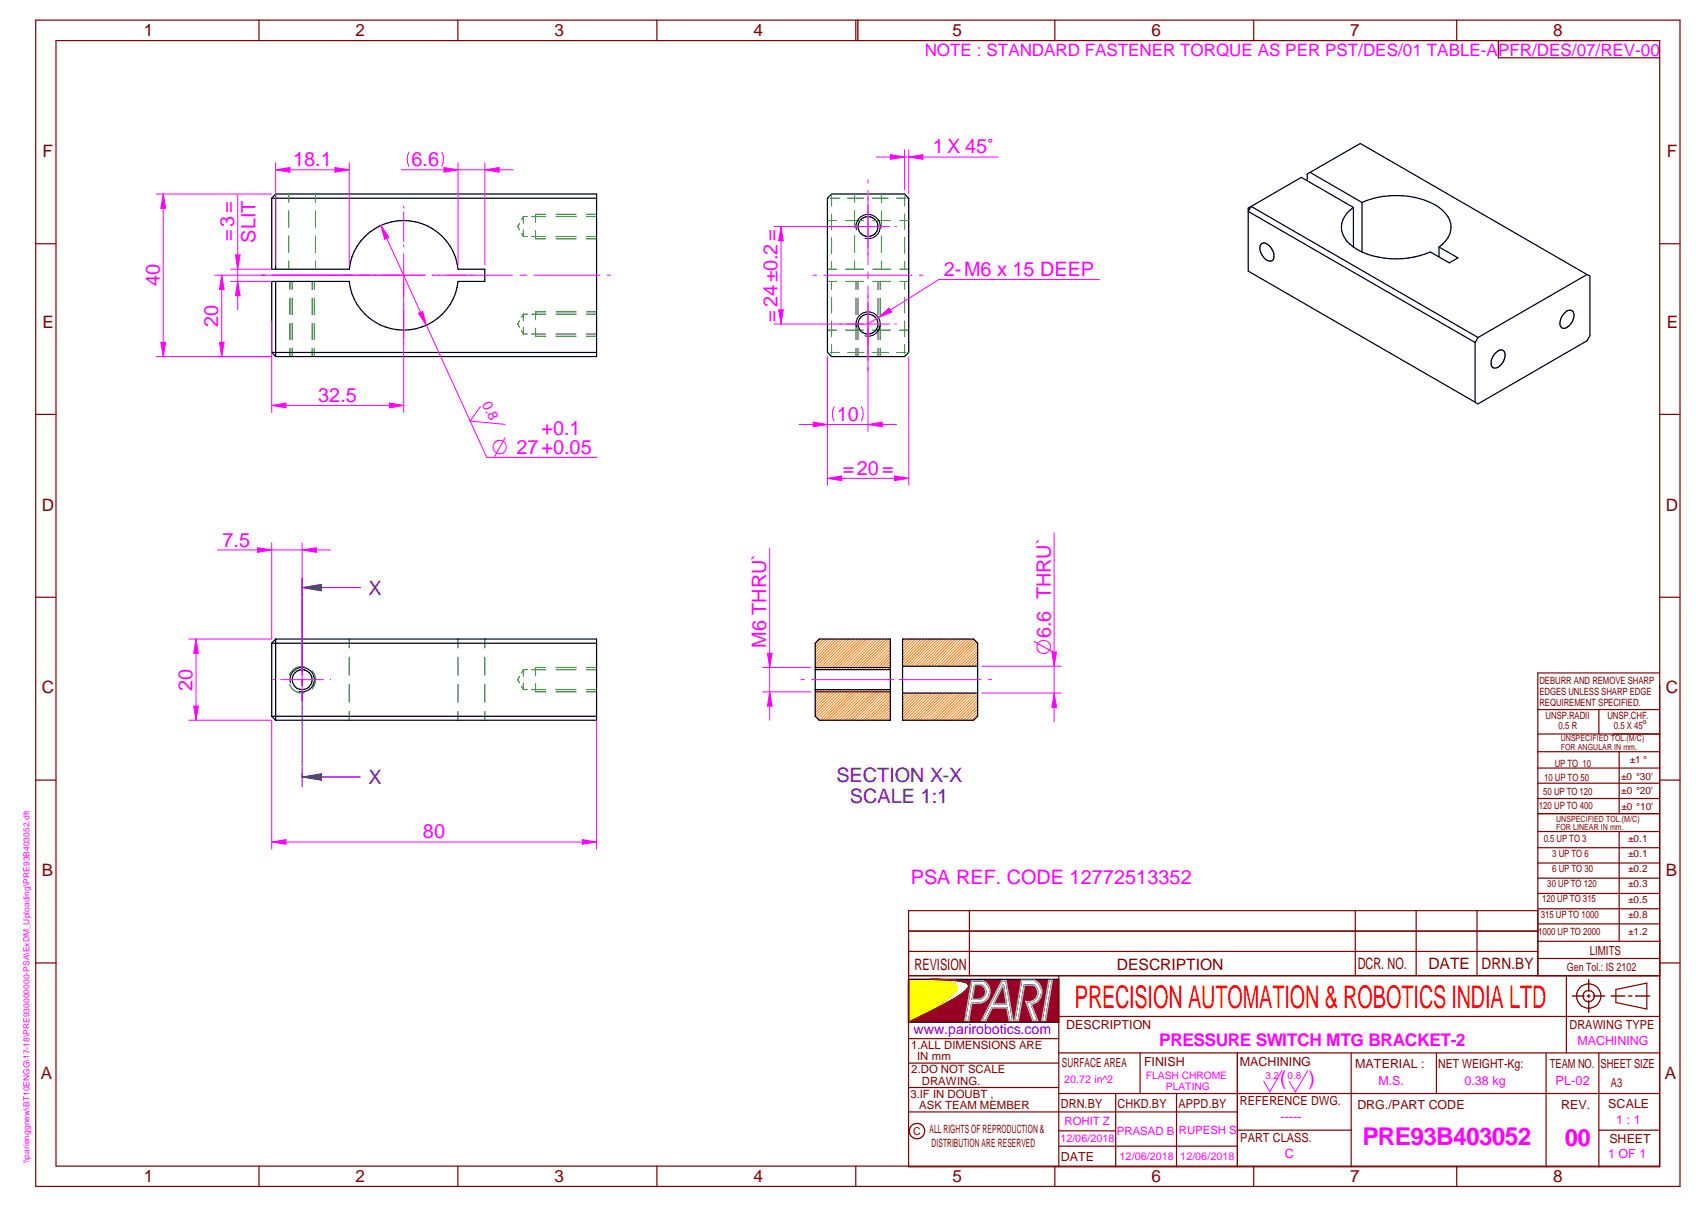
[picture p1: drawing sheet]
<svg xmlns="http://www.w3.org/2000/svg" width="420mm" height="297mm" viewBox="0 0 420 297" stroke-linecap="round" stroke-linejoin="round" font-family="sans-serif">
<g fill="none" stroke="#800000" stroke-width=".3">
<path d="M8.8 5h405v287h-405zM13.8 10h395v277h-395zM63.8 5v5M112.8 5v5M161.8 5v5M210.8 5v5M259.8 5v5M308.8 5v5M358.8 5v5M8.8 60h5M408.8 60h5M8.8 102h5"/>
<path d="M408.8 102h5M8.8 147h5M408.8 147h5M8.8 192h5M408.8 192h5M8.8 237h5M408.8 237h5M63.8 287v5M112.8 287v5M161.8 287v5M210.8 287v5M259.8 287v5"/>
<path d="M308.8 287v5M358.8 287v5"/>
</g>
<path d="M211.3 5v5" fill="none" stroke="#800000" stroke-width=".34"/>
<path d="M239.3 241.4h2.8a2.91 2.91 0 0 1 1.7 2.9 2.91 2.91 0 0 1-2.2 2.5l-2.3 .1-.7 4.3h-1zM246.7 241.3h1.1l1.7 9.9h-.9l-.6-3.2h-3.7l-1.5 3.2h-1zM251.6 241.3h3.2a3.2 3.2 0 0 1 1.7 3.2 3.2 3.2 0 0 1-2.5 2.7l1.6 4h-1.2l-1.8-4.8a2.25 2.25 0 0 0 2.8-1.1 2.25 2.25 0 0 0-.8-2.9h-2.3l-1.5 8.8h-.9zM258.3 241.3h.9l-1.7 9.9h-.9z" fill="none" stroke="#991b1e" stroke-width=".34"/>
<path d="M240.1 242.3h1.4a1.85 1.85 0 0 1 1.2 2 1.85 1.85 0 0 1-1.7 1.6h-1.5z" fill-rule="evenodd" fill="#990026"/>
<path d="M240.1 242.3h1.4a1.85 1.85 0 0 1 1.2 2 1.85 1.85 0 0 1-1.7 1.6h-1.5z" fill="none" stroke="#991b1e" stroke-width=".34"/>
<path d="M247.1 242.4l.8 4.7h-3.2z" fill="#990026"/>
<path d="M247.1 242.4l.8 4.7h-3.2z" fill="none" stroke="#991b1e" stroke-width=".34"/>
<path d="M238.4 242.1l-.2-.1a28.1 28.1 0 0 0-8.9-1l5.2 .9a1.32 1.32 0 0 1 1.2 1 1.32 1.32 0 0 1-.6 1.4l-3.3 2.5-8 4.7 5.6-2.7 5.3-2.8a10.3 10.3 0 0 0 3.9-3.3l-.2-.6M239.3 241.4h2.8a2.91 2.91 0 0 1 1.7 2.9 2.91 2.91 0 0 1-2.2 2.5l-2.3 .1-.7 4.3h-1zM240.1 242.3h1.4a1.85 1.85 0 0 1 1.2 2 1.85 1.85 0 0 1-1.7 1.6h-1.5zM246.7 241.3h1.1l1.7 9.9h-.9l-.6-3.2h-3.7l-1.5 3.2h-1zM247.1 242.4l.8 4.7h-3.2zM251.6 241.3h3.2a3.2 3.2 0 0 1 1.7 3.2 3.2 3.2 0 0 1-2.5 2.7l1.6 4h-1.2l-1.8-4.8a2.25 2.25 0 0 0 2.8-1.1 2.25 2.25 0 0 0-.8-2.9h-2.3l-1.5 8.8h-.9zM258.3 241.3h.9l-1.7 9.9h-.9z" fill="none" stroke="#000" stroke-width=".34"/>
<circle cx="238.4" cy="242.1" r=".17" fill="#000"/>
<path d="M240.1 242.3h1.4a1.85 1.85 0 0 1 1.2 2 1.85 1.85 0 0 1-1.7 1.6h-1.5zM247.1 242.4l.8 4.7h-3.2z" fill="none" stroke="#c0c0c0" stroke-width=".34"/>
<path d="M223.8 241h5.5l4.1 .6a2.41 2.41 0 0 1 2.3 1.4v.1a7.3 7.3 0 0 1-3.4 3.4l-8.5 5z" fill-rule="evenodd" fill="#ff0"/>
<path d="M223.8 241h5.5l5.2 .9a1.23 1.23 0 0 1 1.1 1.6l-1.3 1.5-2.5 1.8-8 4.7z" fill="none" stroke="#f1eb1f" stroke-width=".34"/>
<path d="M229.3 241l3.6 .5 2 .5a1.06 1.06 0 0 1 .8 .8 1.06 1.06 0 0 1-.3 1l-.9 1.1-3.5 2.5-7.2 4.1" fill="none" stroke="#ff0" stroke-width=".34"/>
<path d="M223.8 241v10.5" fill="none" stroke="#000" stroke-width=".34"/>
<path d="M223.8 241v10.5" fill="none" stroke="#000" stroke-width=".3"/>
<path d="M229.3 241l7.2 .4 1.7 .5 .3 .3 .1 .5-1.1 1.4-2.4 1.6-5.6 3.1-5.7 2.7h37v-10.5zM239.3 241.4h2.8a2.91 2.91 0 0 1 1.7 2.9 2.91 2.91 0 0 1-2.2 2.5l-2.3 .1-.7 4.3h-1zM251.6 241.3h3.2a3.2 3.2 0 0 1 1.7 3.2 3.2 3.2 0 0 1-2.5 2.7l1.6 4h-1.2l-1.8-4.8a2.25 2.25 0 0 0 2.8-1.1 2.25 2.25 0 0 0-.8-2.9h-2.3l-1.5 8.8h-.9zM258.3 241.3h.9l-1.7 9.9h-.9zM246.7 241.3h1.1l1.7 9.9h-.9l-.6-3.2h-3.7l-1.5 3.2h-1z" fill-rule="evenodd" fill="#990026"/>
<path d="M223.8 241h37v10.5h-37" fill="none" stroke="#000" stroke-width=".3"/>
<path d="M229.3 241h1a24.8 24.8 0 0 1 7.9 1l.2 .1" fill="none" stroke="#991b1e" stroke-width=".34"/>
<circle cx="238.4" cy="242.1" r=".17" fill="#991b1e"/>
<path d="M223.8 251.5l6.1-2.9 6.1-3.4-4.9 2.7zM229.3 241l2.9 .1a15.2 15.2 0 0 1 6.1 .9l.3 .4M236.8 244.6l-.8 .6M237.5 244.1l-.7 .5M238.1 243.5l-.6 .6M238.5 242.1l.1 .4M238.6 242.4l-.4 1M238.6 242.7l-.3 .6-.8 .8" fill="none" stroke="#991b1e" stroke-width=".34"/>
<path d="M239.3 241.4h2.8a2.91 2.91 0 0 1 1.7 2.9 2.91 2.91 0 0 1-2.2 2.5l-2.3 .1-.7 4.3h-1zM246.7 241.3h1.1l1.7 9.9h-.9l-.6-3.2h-3.7l-1.5 3.2h-1zM251.6 241.3h3.2a3.2 3.2 0 0 1 1.7 3.2 3.2 3.2 0 0 1-2.5 2.7l1.6 4h-1.2l-1.8-4.8a2.25 2.25 0 0 0 2.8-1.1 2.25 2.25 0 0 0-.8-2.9h-2.3l-1.5 8.8h-.9zM258.3 241.3h.9l-1.7 9.9h-.9z" fill="none" stroke="#c0c0c0" stroke-width=".34"/>
<g fill="none" stroke="#800000" stroke-width=".3">
<path d="M394.7 10h-25.7v4.2h39.8M378.7 174.6h30.1M393.8 174.6v6M408.8 168.6v118.5h-185v-63h154.9M408.8 165.6h-30.1v74.5M378.7 185h30.1M378.7 189h30.1M378.7 192.7h30.1M378.7 196.5h30.1M378.7 180.6h30.1M398.8 185v15.2M378.7 200.2h30.1"/>
<path d="M378.7 204.6h30.1M378.7 208.6h30.1M378.7 212.4h30.1M378.7 216.1h30.1M378.7 219.9h30.1M398.8 204.6v27M223.8 229.2h154.9M223.8 234.1h154.9M238.7 224.1v16M333.8 224.1v16M348.8 224.1v16M363.8 224.1v16"/>
<path d="M378.7 223.6h30.1M378.7 227.4h30.1M378.7 231.6h30.1M378.7 235.9h30.1M223.8 255.6h37M223.8 240.1h185M260.8 240.1v47M260.8 250.1h148M260.8 259.1h148M280.8 259.1v10M304.7 259.1v28M332.8 259.1v28"/>
<path d="M353.8 259.1v10M380.8 259.1v28M385.8 240.1v19M393.8 259.1v28M398 243.5l7.6-1.6v6.4l-7.6-1.6zM223.8 273.6h80.9M223.8 267.6h37M223.8 261.6h37M260.8 278.3h14M260.8 269.1h148M274.8 269.1v18M289.8 269.1v18"/>
<path d="M304.7 278.1h28.1M393.8 278.1h15M260.8 282.1h43.9"/>
<circle cx="391.3" cy="245.1" r="2.99"/>
<circle cx="391.3" cy="245.1" r="1.39"/>
<circle cx="225.8" cy="278.3" r="1.9"/>
</g>
<path d="M387.3 245.1h2.8M390.9 245.1h.7M391.3 241.1v2.9M391.3 244.8v.7M391.3 246.3v2.8M392.4 245.1h2.9M396.8 245.1h3.4M401.1 245.1h.8M402.8 245.1h3.5" fill="none" stroke="#800000" stroke-width=".34"/>
<g fill="none" stroke="#008000" stroke-width=".25">
<path d="M86 157.3v2.2M112.8 157.3v2.2M119.4 157.3v2.2M71.4 168.4a3.2 3.2 0 0 0 3.6 2.1M74.9 164a3.2 3.2 0 0 0-3.6 2.2M77 165.1a3.4 3.4 0 0 1 0 4.2M77 169.3h.1M86 161.8v4.4M86 168.4v4.4M86 175.1v2.1M112.8 161.8v4.4M112.8 168.4v4.4"/>
<path d="M112.8 175.1v2.1M119.4 161.8v4.4M119.4 168.4v4.4M119.4 175.1v2.1M128 166.5l-.5 .8 .5 .8M128.4 168.9l.5 .8M128.9 164.8v1.6M128.9 168.1v1.6M128.9 169.7h1M128.9 164.8h1M128.9 164.8l-.4 .8M130.9 169.7h3.5"/>
<path d="M131 164.8h3.4M131.9 168.3v2h2.5M134.4 164.3h-2.5v1.9M136.9 169.7h4.9M136.9 164.8h5M136.9 170.3h5M136.9 164.3h5M144.4 169.7h2.5M144.4 164.8h2.5M144.4 170.3h2.5M144.4 164.3h2.5"/>
</g>
<g fill="none" stroke="#000" stroke-width=".3">
<path d="M66.9 158.3v18M66.9 158.3h80M67.9 157.3h79v19.9h-79M67.9 157.3v19.9M67.9 157.3l-1 1M66.9 176.3h80M66.9 176.3l1 .9"/>
<circle cx="74.4" cy="167.3" r="2.46"/>
</g>
<path d="M71.5 168.1a3 3 0 0 1 2.7-3.8 3 3 0 0 1 3.2 3.2 3 3 0 0 1-3.8 2.7" fill="none" stroke="#000" stroke-width=".25"/>
<path d="M69.2 167.3h10.5M74.4 162v10.5" fill="none" stroke="#f0f" stroke-width=".25"/>
<path d="M74.4 160.4v.1" fill="none" stroke="#f0f" stroke-width=".25"/>
<path d="M74.4 147.2v18.1M88.8 144.6h-14.4v2.4M74.4 167v1.7M74.4 170.6v18M74.4 188.8v2.4" fill="none" stroke="#00f" stroke-width=".25"/>
<path d="M74.4 144.6l4.8-.8v1.6z" fill="#00f"/>
<path d="M74.4 144.6l4.8-.8v1.6zM74.4 191.2h14.4" fill="none" stroke="#00f" stroke-width=".25"/>
<path d="M74.4 191.2l4.8-.8v1.6z" fill="#00f"/>
<path d="M74.4 142.2v2.4M74.4 191.2l4.8-.8v1.6zM74.4 191.2v2.4" fill="none" stroke="#00f" stroke-width=".25"/>
<g fill="none" stroke="#ff8000" stroke-width=".25">
<path d="M202 157.3l-1.2 1.2M202.8 157.3l-2 2M203.4 157.3l-2.6 2.7M204.2 157.3l-3.4 3.4M204.9 157.3l-4.1 4.1M205.6 157.3l-4.8 4.8M206.3 157.3l-5.5 5.5M207 157.3l-6.2 6.2M207.7 157.3l-6.9 6.9M208.4 157.3l-7.5 7.5M209.1 157.3l-7.5 7.5M209.8 157.3l-7.5 7.5"/>
<path d="M210.5 157.3l-7.5 7.5M211.2 157.3l-7.5 7.5M212 157.3l-7.6 7.5M212.6 157.3l-7.5 7.5M213.3 157.3l-7.5 7.5M214.1 157.3l-7.6 7.5M214.7 157.3l-7.5 7.5M215.5 157.3l-7.6 7.5M216.2 157.3l-7.6 7.5M216.9 157.3l-7.6 7.5M217.6 157.3l-7.6 7.5M218.3 157.3l-7.5 7.5"/>
<path d="M219 157.3l-7.5 7.5M219.3 157.7l-7.1 7.1M219.3 158.4l-6.4 6.4M219.3 159.1l-5.7 5.7M219.3 159.9l-5 4.9M219.3 160.6l-4.3 4.2M219.3 161.2l-3.6 3.6M219.3 162l-2.9 2.8M219.3 162.7l-2.2 2.1M219.3 163.4l-1.5 1.4M219.3 164.1l-.7 .7"/>
</g>
<g fill="none" stroke="#ff8000" stroke-width=".25">
<path d="M222.5 157.3l-.2 .3M223.3 157.3l-1 .9M224 157.3l-1.7 1.7M224.7 157.3l-2.4 2.4M225.4 157.3l-3.1 3.1M226.1 157.3l-3.8 3.8M226.8 157.3l-4.5 4.5M227.5 157.3l-5.2 5.2M228.2 157.3l-5.9 5.9M228.9 157.3l-6.6 6.6M229.6 157.3l-6.7 6.7M230.3 157.3l-6.7 6.7"/>
<path d="M231 157.3l-6.7 6.7M231.7 157.3l-6.7 6.7M232.4 157.3l-6.6 6.7M233.2 157.3l-6.7 6.7M233.8 157.3l-6.7 6.7M234.6 157.3l-6.7 6.7M235.3 157.3l-6.7 6.7M236 157.3l-6.7 6.7M236.7 157.3l-6.7 6.7M237.4 157.3l-6.7 6.7M238.1 157.3l-6.7 6.7M238.8 157.3l-6.7 6.7"/>
<path d="M239.5 157.3l-6.7 6.7M240 157.5l-6.5 6.5M240.4 157.9l-6.2 6.1M240.7 158.2l-5.8 5.8M240.8 158.8l-5.1 5.2M240.8 159.6l-4.5 4.4M200.9 169.7l-.1 .1M201.6 169.7l-.8 .9M202.3 169.7l-1.5 1.6M203 169.7l-2.2 2.3M203.7 169.7l-2.9 3M204.4 169.7l-3.6 3.7"/>
<path d="M205.1 169.7l-4.3 4.4M205.9 169.7l-5.1 5.1M206.5 169.7l-5.7 5.8M207.3 169.7l-6.5 6.5M208 169.7l-6.9 6.9M208.7 169.7l-7.2 7.3M209.4 169.7l-7.6 7.5M210.1 169.7l-7.5 7.5M210.8 169.7l-7.5 7.5M211.5 169.7l-7.5 7.5M212.2 169.7l-7.5 7.5M212.9 169.7l-7.5 7.5"/>
<path d="M213.6 169.7l-7.5 7.5M214.3 169.7l-7.5 7.5M215 169.7l-7.5 7.5M215.8 169.7l-7.6 7.5M216.4 169.7l-7.5 7.5M217.2 169.7l-7.6 7.5M217.9 169.7l-7.6 7.5M218.6 169.7l-7.6 7.5M219.3 169.8l-7.6 7.4M219.3 170.4l-6.8 6.8M219.3 171.2l-6.2 6M219.3 171.9l-5.4 5.3"/>
<path d="M219.3 172.6l-4.7 4.6M219.3 173.3l-4 3.9M219.3 174l-3.3 3.2M219.3 174.7l-2.6 2.5M219.3 175.4l-1.9 1.8M219.3 176.1l-1.2 1.1M219.3 176.8l-.5 .4M222.7 170.6l-.4 .4M223.4 170.6l-1.1 1.1M224.1 170.6l-1.8 1.8M224.8 170.6l-2.5 2.5M225.5 170.6l-3.2 3.2"/>
<path d="M226.2 170.6l-3.9 3.9M226.9 170.6l-4.6 4.6M227.6 170.6l-5.3 5.3M228.3 170.6l-6 6.1M229.1 170.6l-6.8 6.6M229.7 170.6l-6.7 6.6M230.5 170.6l-6.7 6.6M231.2 170.6l-6.7 6.6M231.9 170.6l-6.7 6.6M232.6 170.6l-6.7 6.6M233.3 170.6l-6.7 6.6M234 170.6l-6.7 6.6"/>
<path d="M234.7 170.6l-6.7 6.6M235.4 170.6l-6.7 6.6M236.1 170.6l-6.7 6.6M236.8 170.6l-6.7 6.6M237.5 170.6l-6.7 6.6M238.2 170.6l-6.6 6.6M239 170.6l-6.8 6.6M239.6 170.6l-6.7 6.6M240.4 170.6l-6.7 6.6M240.8 160.3l-3.7 3.7M240.8 161l-3 3M240.8 161.7l-2.3 2.3"/>
<path d="M240.8 162.4l-1.6 1.6M240.8 163.1l-.9 .9M240.8 163.8l-.2 .2M240.8 170.9l-6.5 6.3M240.8 171.6l-5.7 5.6M240.8 172.3l-5 4.9M240.8 173l-4.3 4.2M240.8 173.7l-3.6 3.5M240.8 174.4l-2.9 2.8M240.8 175.1l-2.2 2.1M240.8 175.8l-1.5 1.4"/>
</g>
<g fill="none" stroke="#000" stroke-width=".3">
<path d="M66.9 48.8v17.5h19.1a13.5 13.5 0 0 1 13.4-12 13.5 13.5 0 0 1 13.4 12h6.6v3h-6.6a13.5 13.5 0 0 1-13.4 11.9 13.5 13.5 0 0 1-13.4-11.9h-19.1v17.4M66.9 48.8h80M67.9 47.8h79v40h-79M67.9 47.8v18.5M67.9 47.8l-1 1M203.8 48.8l1-1h18l1 1v37.9l-1 1.1h-18l-1-1.1zM308.1 50.8l12.4-7.2 12.8 7.5M308.1 50.8l55.9 32.3M308.1 50.8l-.7 1.2 55.9 32.3M308.1 50.8l-.7 .4v15.5l55.9 32.3M322.7 42.4l12.7 7.4M322.7 42.4l12.3-7.1 55.9 32.3"/>
<path d="M322.7 42.4l-.8 .4v1.7M333.3 51.1v9.7M333.3 51.1a5.5 5.5 0 0 0 0 9.6l2.1 1.3M335.4 49.8v12.2M335.4 49.8a20.9 20.9 0 0 1 19 1.3 5.4 5.4 0 0 1 2.2 7.4l-1.3 1.6-.9 .7M67.9 69.3v18.5M310.5 60.2a1.24 1.24 0 0 1 2 .2l.4 .4a2.61 2.61 0 0 1 .4 3.4 2.78 2.78 0 0 1-3-2.6v-1.1zM354.4 60.8v2.4M354.4 60.8l4.7 2.7-2.2 1.2-4.6-2.7a21.8 21.8 0 0 1-16.9 0M385.5 76.9a1.22 1.22 0 0 1 1.6-.5 1.22 1.22 0 0 1 .5 1.7 3.3 3.3 0 0 1-2.5 2.7 1.55 1.55 0 0 1-.7-2.4zM390.9 67.6l-26.9 15.5M390.9 67.6l.7 .3v14.7l-.7 1.3-26.9 15.5-.7-.4"/>
<path d="M66.9 86.7h80M66.9 86.7l1 1.1M363.3 84.3v14.7M364 83.1l-.7 1.2M368.1 87.1a2.02 2.02 0 0 1 2.1-.9 2.8 2.8 0 0 1-.8 3.8 1.16 1.16 0 0 1-1.4 .6 1.16 1.16 0 0 1-.8-1.2 3.6 3.6 0 0 1 .9-2.3zM201.7 157.3h17.6v19.9h-17.6l-.9-.9v-18zM222.3 157.3h17.5l1 1v18l-1 .9h-17.5zM200.8 169.7h18.5M200.8 164.8h18.5M222.3 170.6h18.5M222.3 164h18.5"/>
<circle cx="213.8" cy="55.8" r="2.45"/>
<circle cx="213.8" cy="79.8" r="2.45"/>
</g>
<path d="M210.9 56.5a2.99 2.99 0 0 1 2.6-3.7 2.99 2.99 0 0 1 3.3 3.2 2.99 2.99 0 0 1-3.8 2.6M210.9 80.5a2.99 2.99 0 0 1 2.6-3.7 2.99 2.99 0 0 1 3.3 3.2 2.99 2.99 0 0 1-3.8 2.6M200.8 170.3h18.5M200.8 164.3h18.5" fill="none" stroke="#000" stroke-width=".25"/>
<g fill="none" stroke="#f0f" stroke-width=".25">
<path d="M99.4 50.8v.4M99.4 52.2v7.2M206.8 55.8h.1M207.1 55.8h.2M208.5 55.8h10.5M213.8 44.2v.9M213.8 46.9v18.2M220.3 55.8h.2M220.7 55.8h.1M64.4 67.7h.8M66.9 79v22.5M67 67.7h37.7"/>
<path d="M99.4 60.3v.4M99.4 62.5v39M106.4 67.7h19.8M128 67.7h1.7M131.5 67.7h16.2M149.6 67.7h.8M200.3 67.7h.8M202.9 67.7h21.7M206.8 79.8h.1M207.1 79.8h.2M208.5 79.8h10.5M213.8 66.9v1.7"/>
<path d="M213.8 70.4v18.2M220.3 79.8h.2M220.7 79.8h.1M226.4 67.7h.9M66.9 99.8l3.5-.6v1.2zM213.8 90.4v.9M197.3 167.3h.8M199.9 167.3h20.2M221.4 167.3h20.2M243.4 167.3h.9"/>
</g>
<g fill="none" stroke="#008000" stroke-width=".25">
<path d="M71.1 47.8v2M71.1 51.9v4M71.1 58v4.1M77.7 47.8v2M77.7 51.9v4.1M77.7 58.1v4M128 54.9l-.5 .9 .5 .8M128.4 57.4l.5 .8M128.9 53.3v1.6M128.9 56.6v1.6M128.9 58.2h1M128.9 53.3h1"/>
<path d="M128.9 53.3l-.4 .8M130.9 58.2h3.5M131 53.3h3.4M131.9 56.8v2h2.5M134.4 52.7h-2.5v2M136.9 58.2h4.9M136.9 53.3h5M136.9 58.8h5M136.9 52.7h5M144.4 58.2h2.5M144.4 53.3h2.5M144.4 58.8h2.5"/>
<path d="M144.4 52.7h2.5M203.8 48.8h.3M203.8 54.3h2.2M204.5 48.8h2.2M204.8 47.8v.2M204.8 48.4v2.3M204.8 52.7v3.8M204.8 58.5v3.9M208.3 54.3h4.4M208.8 48.8h4M210.5 47.8v2M210.5 51.9v4"/>
<path d="M210.5 58v4.1M214.8 48.8h3.9M215 54.3h4.4M217.1 47.8v2M217.1 51.9v4.1M217.1 58.1v4M220.8 48.8h2.3M221.6 54.3h2.2M222.8 47.8v.2M222.8 48.4v2.3M222.8 52.7v3.8M222.8 58.5v3.8"/>
<path d="M223.5 48.8h.3M71.1 64.2v2.1M71.4 69.3v1.9M71.4 73.4v4M71.4 79.5v4.1M72 69.3v1.9M72 73.4v4M72 79.5v4.1M76.9 69.3v2M76.9 73.4v4.1M76.9 79.6v4.1M77.4 69.3v1.9"/>
<path d="M77.4 73.4v4M77.4 79.5v4.1M77.7 64.3v2M128 79l-.5 .8 .5 .7M128.9 77.3v1.6M128.9 77.3h1M128.9 77.3l-.4 .8M131 77.3h3.4M134.4 76.8h-2.5v1.9M136.9 77.3h5M136.9 76.8h5M144.4 77.3h2.5"/>
<path d="M144.4 76.8h2.5M203.8 69.3h2.2M203.8 66.3h2.2M204.8 64.3v2M204.8 69.3v1.9M204.8 73.2v3.8M204.8 79v3.8M208.3 69.3h4.4M208.3 66.3h4.4M210.5 64.2v2.1M210.8 69.3v1.9M210.8 73.4v4"/>
<path d="M210.8 79.5v4.1M211.3 69.3v1.9M211.3 73.4v4M211.3 79.5v4.1M215 69.3h4.4M215 66.3h4.4M216.2 69.3v2M216.2 73.4v4.1M216.2 79.6v4.1M216.8 69.3v1.9M216.8 73.4v4M216.8 79.5v4.1"/>
<path d="M217.1 64.3v2M221.6 69.3h2.2M221.6 66.3h2.2M222.8 64.3v2M222.8 69.3v1.9M222.8 73.2v3.8M222.8 79v3.8M71.4 85.7v2.1M72 85.7v2.1M76.9 85.7v2.1M77.4 85.7v2.1M128.4 81.4l.5 .8"/>
<path d="M128.9 80.6v1.6M128.9 82.2h1M130.9 82.2h3.5M131.9 80.8v2h2.5M136.9 82.2h4.9M136.9 82.8h5M144.4 82.2h2.5M144.4 82.8h2.5M203.8 86.7h.3M203.8 81.2h2.2M204.5 86.7h2.3M204.8 84.8v2.2"/>
<path d="M204.8 87.4v.4M208.2 81.2h4.4M208.8 86.7h4M210.8 85.7v2.1M211.3 85.7v2.1M214.8 86.7h4M214.9 81.2h4.4M216.2 85.7v2.1M216.8 85.7v2.1M220.8 86.7h2.3M221.6 81.2h2.2M222.8 84.8v2.2"/>
<path d="M222.8 87.4v.4M223.5 86.7h.3"/>
</g>
<path d="M66.9 99.8l3.5-.6v1.2z" fill="#f0f"/>
<path d="M95.9 99.2l3.5 .6-3.5 .6z" fill="none" stroke="#f0f" stroke-width=".25"/>
<path d="M95.9 99.2l3.5 .6-3.5 .6z" fill="#f0f"/>
<path d="M93.8 55.5l26.1 57.1h27.1M103 77.1l1.1-.5 .9 3.5zM66.9 99.8h32.5" fill="none" stroke="#f0f" stroke-width=".25"/>
<path d="M103 77.1l1.1-.5 .9 3.5z" fill="#f0f"/>
<path d="M93.8 55.5l2 2.9-1.1 .5z" fill="none" stroke="#f0f" stroke-width=".25"/>
<path d="M93.8 55.5l2 2.9-1.1 .5z" fill="#f0f"/>
<path d="M52.9 67.7h45.5M52.9 87.8h14M54 84.2h1.2l-.6 3.6z" fill="none" stroke="#f0f" stroke-width=".25"/>
<path d="M54 84.2h1.2l-.6 3.6z" fill="#f0f"/>
<path d="M54.6 67.7l.6 3.5h-1.2z" fill="none" stroke="#f0f" stroke-width=".25"/>
<path d="M54.6 67.7l.6 3.5h-1.2z" fill="#f0f"/>
<path d="M54.6 67.7v20.1M56.8 69.3h10.1M56.8 66.3h10.1M58.5 69.3l.6 3.5h-1.1z" fill="none" stroke="#f0f" stroke-width=".25"/>
<path d="M58.5 69.3l.6 3.5h-1.1z" fill="#f0f"/>
<path d="M58 62.7h1.1l-.6 3.6z" fill="none" stroke="#f0f" stroke-width=".25"/>
<path d="M58 62.7h1.1l-.6 3.6z" fill="#f0f"/>
<path d="M58.5 48.1v28.1M67.9 40v25.2M82.5 41.2l3.5 .6-3.5 .6zM86 40v25.2" fill="none" stroke="#f0f" stroke-width=".25"/>
<path d="M82.5 41.2l3.5 .6-3.5 .6z" fill="#f0f"/>
<path d="M67.9 41.8l3.5-.6v1.2z" fill="none" stroke="#f0f" stroke-width=".25"/>
<path d="M67.9 41.8l3.5-.6v1.2z" fill="#f0f"/>
<path d="M100.7 37.4a3.9 3.9 0 0 0 0 3.5M108.8 37.4a3.9 3.9 0 0 1 0 3.5M67.9 41.8h18.1M112.8 40v25.2M119.4 40v25.2M119.4 41.8l3.5-.6v1.2z" fill="none" stroke="#f0f" stroke-width=".25"/>
<path d="M119.4 41.8l3.5-.6v1.2z" fill="#f0f"/>
<path d="M109.3 41.2l3.5 .6-3.5 .6z" fill="none" stroke="#f0f" stroke-width=".25"/>
<path d="M109.3 41.2l3.5 .6-3.5 .6z" fill="#f0f"/>
<path d="M98.8 41.8h27.6M66.9 177.3v31.7M146.9 177.3v31.7M66.9 207.2l3.5-.6v1.2z" fill="none" stroke="#f0f" stroke-width=".25"/>
<path d="M66.9 207.2l3.5-.6v1.2z" fill="#f0f"/>
<path d="M143.4 206.6l3.5 .6-3.5 .6z" fill="none" stroke="#f0f" stroke-width=".25"/>
<path d="M143.4 206.6l3.5 .6-3.5 .6z" fill="#f0f"/>
<path d="M46.5 157.3h20.4M46.5 177.2h20.4M47.7 173.8h1.1l-.5 3.4zM66.9 207.2h80" fill="none" stroke="#f0f" stroke-width=".25"/>
<path d="M47.7 173.8h1.1l-.5 3.4z" fill="#f0f"/>
<path d="M48.3 157.3l.5 3.5h-1.1z" fill="none" stroke="#f0f" stroke-width=".25"/>
<path d="M48.3 157.3l.5 3.5h-1.1z" fill="#f0f"/>
<path d="M38.5 47.8h28.4M38.5 87.8h28.4M39.6 84.2h1.2l-.6 3.6zM48.3 157.3v19.9" fill="none" stroke="#f0f" stroke-width=".25"/>
<path d="M39.6 84.2h1.2l-.6 3.6z" fill="#f0f"/>
<path d="M40.2 47.8l.6 3.5h-1.2z" fill="none" stroke="#f0f" stroke-width=".25"/>
<path d="M40.2 47.8l.6 3.5h-1.2z" fill="#f0f"/>
<path d="M40.2 47.8v40M241.8 164h19.6M241.8 170.6h19.6M259.1 160.5h1.1l-.6 3.5z" fill="none" stroke="#f0f" stroke-width=".25"/>
<path d="M259.1 160.5h1.1l-.6 3.5z" fill="#f0f"/>
<path d="M259.6 170.6l.6 3.5h-1.1z" fill="none" stroke="#f0f" stroke-width=".25"/>
<path d="M259.6 170.6l.6 3.5h-1.1z" fill="#f0f"/>
<path d="M259.6 131.1v46.5M187.8 164.3h11.9M187.8 170.3h11.9M189 160.8h1.2l-.6 3.5z" fill="none" stroke="#f0f" stroke-width=".25"/>
<path d="M189 160.8h1.2l-.6 3.5z" fill="#f0f"/>
<path d="M189.6 170.3l.6 3.5h-1.2z" fill="none" stroke="#f0f" stroke-width=".25"/>
<path d="M189.6 170.3l.6 3.5h-1.2z" fill="#f0f"/>
<path d="M222.8 36.9v9.8M223.8 36.9v10.8M223.8 38.7l3.5-.6v1.1zM189.6 135v42.2" fill="none" stroke="#f0f" stroke-width=".25"/>
<path d="M223.8 38.7l3.5-.6v1.1z" fill="#f0f"/>
<path d="M219.3 38.1l3.5 .6-3.5 .5z" fill="none" stroke="#f0f" stroke-width=".25"/>
<path d="M219.3 38.1l3.5 .6-3.5 .5z" fill="#f0f"/>
<path d="M215.8 38.7h30.1M190.6 55.8h22.2M190.6 79.8h22.2M191.8 76.2h1.1l-.5 3.6z" fill="none" stroke="#f0f" stroke-width=".25"/>
<path d="M191.8 76.2h1.1l-.5 3.6z" fill="#f0f"/>
<path d="M192.4 55.8l.5 3.5h-1.1z" fill="none" stroke="#f0f" stroke-width=".25"/>
<path d="M192.4 55.8l.5 3.5h-1.1z" fill="#f0f"/>
<path d="M192.4 55.8v24M216.3 78.1l2.7-2.3 .6 1zM270.8 68.8h-39.6l-17.4 11" fill="none" stroke="#f0f" stroke-width=".25"/>
<path d="M216.3 78.1l2.7-2.3 .6 1z" fill="#f0f"/>
<path d="M203.8 87.8v31.7M223.8 87.8v31.7M118.3 100.1l-2.5 3.5 8.6 .8M203.8 117.7l3.5-.6v1.2zM315.8 263.4l-3.1 5.3-1.5-2.6M322.1 263.5l-3.1 5.2-1.5-2.6" fill="none" stroke="#f0f" stroke-width=".25"/>
<path d="M203.8 117.7l3.5-.6v1.2z" fill="#f0f"/>
<path d="M220.3 117.1l3.5 .6-3.5 .6z" fill="none" stroke="#f0f" stroke-width=".25"/>
<path d="M220.3 117.1l3.5 .6-3.5 .6z" fill="#f0f"/>
<path d="M203.8 87.8v18.4M213.8 80.8v25.4M200.3 103.9l3.5 .6-3.5 .5zM203.8 117.7h20M205.4 100.1a3.9 3.9 0 0 0 0 3.5M212.2 100.1a3.9 3.9 0 0 1 0 3.5" fill="none" stroke="#f0f" stroke-width=".25"/>
<path d="M200.3 103.9l3.5 .6-3.5 .5z" fill="#f0f"/>
<path d="M213.8 104.5l3.5-.6v1.1z" fill="none" stroke="#f0f" stroke-width=".25"/>
<path d="M213.8 104.5l3.5-.6v1.1z" fill="#f0f"/>
<path d="M196.8 104.5h24M63.4 134.8l3.5 .5-3.5 .6zM66.9 133.6v23.6M74.4 133.6v32.6" fill="none" stroke="#f0f" stroke-width=".25"/>
<path d="M63.4 134.8l3.5 .5-3.5 .6z" fill="#f0f"/>
<path d="M74.4 135.3l3.5-.5v1.1z" fill="none" stroke="#f0f" stroke-width=".25"/>
<path d="M74.4 135.3l3.5-.5v1.1z" fill="#f0f"/>
<path d="M53.5 135.3h27.9" fill="none" stroke="#f0f" stroke-width=".25"/>
<text font-size="7.7" fill="#f00" x="264.7" y="248.1">PRECISION AUTOMATION &amp; ROBOTICS INDIA LTD</text>
<text font-size="6" fill="#f0f" x="335.5" y="281.7">PRE93B403052</text>
<text font-size="5.9" fill="#f0f" x="385.4" y="282.1">00</text>
<g font-size="5.4" fill="#f0f">
<text x="121.1" y="111.7">O 27+0.05</text>
<text x="258.8" y="161.1" transform="rotate(-90 258.8 161.1)">O6.6 THRU`</text>
</g>
<g font-size="4.9" fill="#f0f">
<text x="72.2" y="40.9">18.1</text>
<text x="101.3" y="40.9">6.6</text>
<text x="229.8" y="37.8">1X 45v</text>
<text x="57.7" y="59.4" transform="rotate(-90 57.7 59.4)">=3=</text>
<text x="62.9" y="59.7" transform="rotate(-90 62.9 59.7)">SLIT</text>
<text x="39.4" y="70.5" transform="rotate(-90 39.4 70.5)">40</text>
<text x="232.4" y="67.9">2-M6 x 15 DEEP</text>
<text x="53.8" y="80.5" transform="rotate(-90 53.8 80.5)">20</text>
<text x="191.5" y="79.1" transform="rotate(-90 191.5 79.1)">=24±0.2=</text>
<text x="78.3" y="98.9">32.5</text>
<text x="133.4" y="107.1">+0.1</text>
<text x="206.1" y="103.6">10</text>
<text x="207.5" y="116.8">=20=</text>
<text x="54.8" y="134.5">7.5</text>
<text x="188.7" y="159.5" transform="rotate(-90 188.7 159.5)">M6 THRU`</text>
<text x="47.4" y="170" transform="rotate(-90 47.4 170)">20</text>
<text x="104.2" y="206.3">80</text>
<text x="224.3" y="217.6">PSA REF. CODE 12772513352</text>
<text x="315.2" y="267">(</text>
<text x="322.2" y="267">)</text>
</g>
<g font-size="4.9" fill="#00f">
<text x="90.8" y="146.3">X</text>
<text x="90.8" y="193">X</text>
<text x="206" y="192.4">SECTION X-X</text>
<text x="209.3" y="197.6">SCALE 1:1</text>
</g>
<text font-size="4.3" fill="#f0f" x="285.5" y="257.4">PRESSURE SWITCH MTG BRACKET-2</text>
<g font-size="4.2" fill="#800000">
<text x="35.4" y="9">1</text>
<text x="87.6" y="9">2</text>
<text x="136.6" y="9">3</text>
<text x="185.6" y="9">4</text>
<text x="234.6" y="9">5</text>
<text x="283.6" y="9">6</text>
<text x="332.6" y="9">7</text>
<text x="382.6" y="9">8</text>
<text x="10.5" y="38.7">F</text>
<text x="410.5" y="38.7">F</text>
<text x="10.5" y="80.6">E</text>
<text x="410.5" y="80.6">E</text>
<text x="10.3" y="125.6">D</text>
<text x="410.2" y="125.6">D</text>
<text x="10.3" y="170.6">C</text>
<text x="410.2" y="170.6">C</text>
<text x="10.3" y="215.6">B</text>
<text x="410.2" y="215.6">B</text>
<text x="10" y="265.6">A</text>
<text x="410" y="265.6">A</text>
<text x="35.4" y="291">1</text>
<text x="87.6" y="291">2</text>
<text x="136.6" y="291">3</text>
<text x="185.6" y="291">4</text>
<text x="234.6" y="291">5</text>
<text x="283.6" y="291">6</text>
<text x="332.6" y="291">7</text>
<text x="382.6" y="291">8</text>
</g>
<g font-size="4.2" fill="#f0f">
<text x="227.7" y="13.8">NOTE : STANDARD FASTENER TORQUE AS PER PST/DES/01 TABLE-A</text>
<text x="369" y="13.7">PFR/DES/07/REV-00</text>
</g>
<g font-size="3.9" fill="#800000">
<text x="225.2" y="238.8">REVISION</text>
<text x="275.1" y="238.8">DESCRIPTION</text>
<text x="334.4" y="238.6">DCR. NO.</text>
<text x="351.8" y="238.6">DATE</text>
<text x="364.9" y="238.5">DRN.BY</text>
</g>
<text font-size="3.5" fill="#f0f" x="118.6" y="99.3" transform="rotate(65 118.6 99.3)">0.8</text>
<text font-size="3.5" fill="#00f" x="224.9" y="254.5">www.parirobotics.com</text>
<g font-size="3.1" fill="#800000">
<text x="404.4" y="179.5">°</text>
<text x="391.5" y="235.1">LIMITS</text>
<text x="262.6" y="253.2">DESCRIPTION</text>
<text x="386.5" y="253.2">DRAWING TYPE</text>
<text x="261.5" y="262.5">SURFACE AREA</text>
<text x="281.8" y="262.4">FINISH</text>
<text x="305.4" y="262.4">MACHINING</text>
<text x="333.8" y="262.9">MATERIAL :</text>
<text x="354.2" y="262.9">NET WEIGHT-Kg:</text>
<text x="381.7" y="262.7">TEAM NO.</text>
<text x="394.2" y="262.7">SHEET SIZE</text>
<text x="396.7" y="267.5">A3</text>
<text x="261.3" y="272.8">DRN.BY</text>
<text x="275.2" y="272.7">CHKD.BY</text>
<text x="290.3" y="272.8">APPD.BY</text>
<text x="305.4" y="271.9">REFERENCE DWG.</text>
<text x="334.3" y="272.9">DRG./PART CODE</text>
<text x="384.5" y="272.8">REV.</text>
<text x="396.1" y="272.7">SCALE</text>
<text x="305.5" y="281">PART CLASS.</text>
<text x="396.4" y="281.2">SHEET</text>
<text x="261.3" y="285.8">DATE</text>
</g>
<g font-size="3.1" fill="#f0f">
<text x="388.5" y="257.1">MACHINING</text>
<text x="339.5" y="267.1">M.S.</text>
<text x="360.7" y="267">0.38 kg</text>
<text x="383.1" y="267.1">PL-02</text>
<text x="315.4" y="275.9">-----</text>
<text x="398.1" y="276.5">1 : 1</text>
<text x="316.5" y="284.9">C</text>
<text x="396.1" y="284.9">1 OF 1</text>
</g>
<g font-size="2.8" fill="#800000">
<text x="385.9" y="238.9">Gen Tol.: IS 2102</text>
<text x="224.4" y="258.1">1.ALL DIMENSIONS ARE</text>
<text x="225.9" y="260.9">IN mm</text>
<text x="224.4" y="264.2">2.DO NOT SCALE</text>
<text x="227.1" y="267">DRAWING.</text>
<text x="224.2" y="270.2">3.IF IN DOUBT ,</text>
<text x="226.4" y="273">ASK TEAM MEMBER</text>
<text x="228.9" y="278.8">ALL RIGHTS OF REPRODUCTION &amp;</text>
<text x="229.4" y="282.3">DISTRIBUTION ARE RESERVED</text>
</g>
<g font-size="2.8" fill="#f0f">
<text x="262.2" y="276.8">ROHIT Z</text>
<text x="275.1" y="279.2">PRASAD B</text>
<text x="290.4" y="279.1">RUPESH S</text>
</g>
<g font-size="2.7" fill="#f0f">
<text x="262.1" y="266.5">20.72 in^2</text>
<text x="261.1" y="281">12/06/2018</text>
<text x="275.7" y="285.5">12/06/2018 12/06/2018</text>
</g>
<text font-size="2.7" fill="#800000" x="224.9" y="279.4">C</text>
<g font-size="2.5" fill="#800000">
<text x="379.1" y="168.2">DEBURR AND REMOVE SHARP</text>
<text x="379.1" y="171">EDGES UNLESS SHARP EDGE</text>
<text x="379.1" y="173.7">REQUIREMENT SPECIFIED.</text>
<text x="380.7" y="177">UNSP.RADII</text>
<text x="383.9" y="179.5">0.5 R</text>
<text x="395.9" y="177">UNSP.CHF.</text>
<text x="397.5" y="179.4">0.5 X 45</text>
<text x="382.9" y="188.7">UP TO 10</text>
<text x="401.4" y="187.9">±1 °</text>
<text x="380.1" y="195.6">50 UP TO 120</text>
<text x="380.3" y="192.2">10 UP TO 50</text>
<text x="399.3" y="192.1">±0 °30'</text>
<text x="399.3" y="195.4">±0 °20'</text>
<text x="379" y="199.1">120 UP TO 400</text>
<text x="399.3" y="199.3">±0 °10'</text>
<text x="380.2" y="207.1">0.5 UP TO 3</text>
<text x="401" y="207.2">±0.1</text>
<text x="382.3" y="210.9">3 UP TO 6</text>
<text x="382.3" y="214.6">6 UP TO 30</text>
<text x="401" y="210.9">±0.1</text>
<text x="401" y="214.7">±0.2</text>
<text x="381.1" y="218.4">30 UP TO 120</text>
<text x="401" y="218.4">±0.3</text>
<text x="379.5" y="225.8">315 UP TO 1000</text>
<text x="379.8" y="222.1">120 UP TO 315</text>
<text x="401" y="222.2">±0.5</text>
<text x="401" y="225.9">±0.8</text>
<text x="378.8" y="230.1">1000 UP TO 2000</text>
<text x="401" y="230.2">±1.2</text>
</g>
<g font-size="2.5" fill="#f0f">
<text x="282.2" y="265.6">FLASH CHROME</text>
<text x="287.1" y="268.3">PLATING</text>
<text x="311.6" y="265.6">3.2</text>
<text x="317.1" y="265.6">0.8</text>
</g>
<g font-size="2.1" fill="#800000">
<text x="384.4" y="182.5">UNSPECIFIED TOL.(M/C)</text>
<text x="384.4" y="184.5">FOR ANGULAR IN mm.</text>
<text x="383.2" y="202.2">UNSPECIFIED TOL.(M/C)</text>
<text x="383.2" y="204.3">FOR LINEAR IN mm.</text>
</g>
<text font-size="2.1" fill="#f0f" x="7.2" y="286.3" transform="rotate(-90 7.2 286.3)">\\parienggnew\BT10ENGG\17-18\PRE930000000-PSA\ExDM_Uploading\PRE93B403052.dft</text>
</svg>
